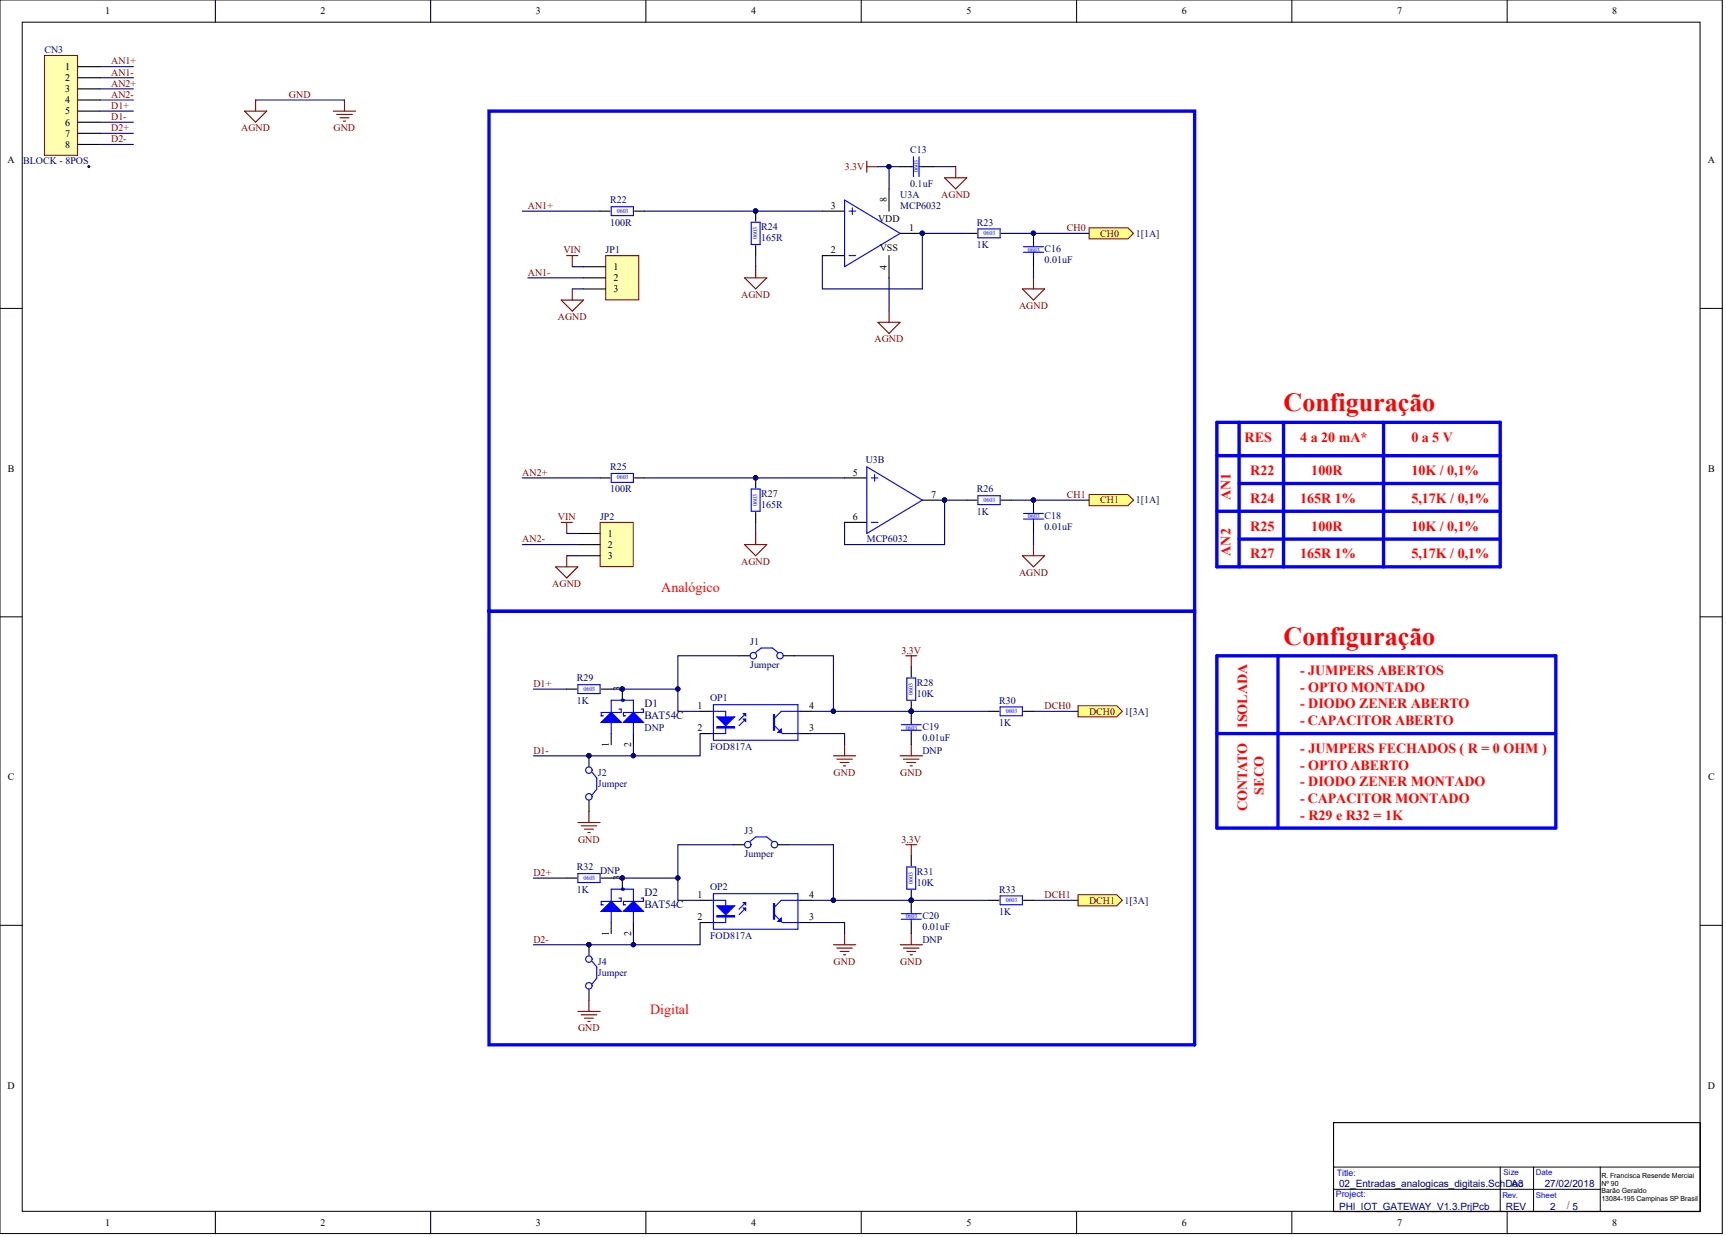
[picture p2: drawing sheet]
<svg xmlns="http://www.w3.org/2000/svg" width="393mm" height="282mm" viewBox="0 0 393 282" stroke-linecap="round" stroke-linejoin="round" font-family="sans-serif">
<g fill="#fff" stroke="#000" stroke-width=".23">
<path d="M0 0h392.5v281.1h-392.5z"/>
<path d="M5.1 5.1h382.3v270.9h-382.3z"/>
</g>
<g fill="none" stroke="#000" stroke-width=".23">
<path d="M49.1 0v5.1M98.1 0v5.1M147.2 0v5.1M196.3 0v5.1M245.4 0v5.1M294.4 0v5.1M343.5 0v5.1M0 70.3h5.1M387.5 70.3h5M0 140.6h5.1M387.5 140.6h5M0 210.8h5.1"/>
<path d="M387.5 210.8h5M49.1 276.1v5M98.1 276.1v5M147.2 276.1v5M196.3 276.1v5M245.4 276.1v5M294.4 276.1v5M303.9 265.9h83.6M303.9 271h60.8M341.9 265.9v10.2M343.5 276.1v5M349.5 265.9v10.2"/>
<path d="M364.7 265.9v10.2"/>
</g>
<path d="M303.9 255.8h83.6v20.3h-83.6z" fill="none" stroke="#000" stroke-width=".25"/>
<path d="M138 58.2h7.6v10.1h-7.6z" fill="#ffffb0" stroke="#800000" stroke-width=".23"/>
<path d="M205.1 38h2.6M210.2 38h2.5M220.3 53.2h2.3M228.2 53.2h2.3M133 60.8h5M133 63.3h5M133 65.8h5" fill="none" stroke="#000" stroke-width=".25"/>
<path d="M207.7 38h.5M208.2 35.7v4.6M209.4 38h.8M209.4 35.7v4.6M222.9 52.2h5v2h-5z" fill="none" stroke="#00f" stroke-width=".25"/>
<path d="M217.8 38v2.5M215.3 40.5h5l-2.5 2.5zM127.9 68.4h5.1l-2.6 2.5zM130.4 65.8v2.6M169.7 63.3h5l-2.5 2.5zM172.2 60.8v2.5M200.1 73.4h5l-2.5 2.6zM202.6 70.9v2.5M233 65.8h5.1l-2.6 2.6zM235.5 63.3v2.5" fill="none" stroke="#800000" stroke-width=".25"/>
<path d="M136.8 119h7.5v10.1h-7.5z" fill="#ffffb0" stroke="#800000" stroke-width=".23"/>
<path d="M220.3 114h2.3M228.2 114h2.3M131.7 121.6h5.1M131.7 124.1h5.1M131.7 126.6h5.1" fill="none" stroke="#000" stroke-width=".25"/>
<path d="M222.9 113h5v2h-5z" fill="none" stroke="#00f" stroke-width=".25"/>
<path d="M126.6 129.2h5.1l-2.5 2.5zM129.2 126.6v2.6M169.7 124.1h5l-2.5 2.5zM172.2 121.6v2.5M233 126.6h5.1l-2.6 2.6zM235.5 124.1v2.5" fill="none" stroke="#800000" stroke-width=".25"/>
<g fill="#ffff80" stroke="#800000" stroke-width=".23">
<path d="M248.2 51.9h8.9l1.2 1.3-1.2 1.2h-8.9z" fill-rule="evenodd"/>
<path d="M248.2 112.7h8.9l1.2 1.3-1.2 1.2h-8.9z" fill-rule="evenodd"/>
</g>
<g fill="none" stroke="#800000" stroke-width=".25">
<path d="M189.9 172.2h5.1M190.7 173h3.5M191.5 173.7h2M192.2 174.5h.5M192.5 169.7v2.5M205.1 172.2h5.1M205.9 173h3.5M206.7 173.7h2M207.4 174.5h.5M207.7 169.7v2.5M131.7 187.4h5.1M132.5 188.2h3.5"/>
<path d="M133.2 188.9h2M134 189.7h.5M134.2 184.9v2.5M189.9 215.3h5.1M190.7 216h3.5M191.5 216.8h2M192.2 217.6h.5M192.5 212.7v2.6M205.1 215.3h5.1M205.9 216h3.5M206.7 216.8h2M207.4 217.6h.5"/>
<path d="M207.7 212.7v2.6M131.7 230.5h5.1M132.5 231.2h3.5M133.2 232h2M134 232.8h.5M134.2 227.9v2.6"/>
</g>
<path d="M168.4 149.4h2.5M178.5 149.4h2.6M207.7 152v2.2M207.7 159.8v2.3M225.4 162.1h2.3M233.3 162.1h2.2M207.7 195v2.3M134.2 215.3v2.5M207.7 202.9v2.2M225.4 205.1h2.3M233.3 205.1h2.2M134.2 225.4v2.5" fill="none" stroke="#000" stroke-width=".25"/>
<g fill="none" stroke="#00f" stroke-width=".25">
<path d="M172.2 148.7l1.3-1h2.5l1.3 1M206.7 154.5h2v5.1h-2zM227.9 161.1h5.1v2h-5.1zM206.7 197.6h2v5h-2zM135 219.1l1 1.2v2.6l-1 1.2M227.9 204.1h5.1v2.1h-5.1z"/>
<circle cx="171.7" cy="149.4" r=".73"/>
<circle cx="177.8" cy="149.4" r=".73"/>
<circle cx="134.2" cy="218.5" r=".73"/>
<circle cx="134.2" cy="224.6" r=".73"/>
</g>
<g fill="#000080" stroke="#000080" stroke-width=".23">
<circle cx="207.6" cy="162.1" r=".48"/>
<circle cx="134.2" cy="215.3" r=".48"/>
<circle cx="207.6" cy="205.1" r=".48"/>
</g>
<g fill="#ffff80" stroke="#800000" stroke-width=".23">
<path d="M245.7 160.8h8.8l1.3 1.3-1.3 1.3h-8.8z" fill-rule="evenodd"/>
<path d="M245.7 203.9h8.8l1.3 1.2-1.3 1.3h-8.8z" fill-rule="evenodd"/>
</g>
<g fill="none" stroke="#00f" stroke-width=".76">
<path d="M111.4 25.3h160.9v114h-160.9zM277.3 96.2h64.6v33h-64.6zM282.4 96.2v33M292.5 96.2v33M315.3 96.2v33M277.3 103.8h64.6M277.3 116.5h64.6M282.4 110.2h59.5M111.4 139.3h160.9v98.8h-160.9zM282.4 122.8h59.5M277.3 149.4h77.3v39.3h-77.3zM291.2 149.4v39.3"/>
<path d="M277.3 167.2h77.3"/>
</g>
<g fill="none" stroke="#800000" stroke-width=".25">
<path d="M55.7 25.3h5.1l-2.6 2.6zM58.2 22.8v2.5M76 25.3h5M76.7 26.1h3.6M77.5 26.8h2M78.3 27.6h.5M78.5 22.8v2.5M197.5 36.7v2.5M197.5 38h2.6M129.2 58.2h2.5M130.4 58.2v2.6M127.9 119h2.5"/>
<path d="M129.2 119v2.6M206.4 149.4h2.5M207.7 149.4v2.6M206.4 192.5h2.5M207.7 192.5v2.5"/>
</g>
<g fill="none" stroke="#00f" stroke-width=".25">
<path d="M131.7 156h5.1v2h-5.1zM139.3 159.6h5.1v2.7M135 176l1 1.3v2.5l-1 1.3M139.3 164.6v2.6M131.7 199.1h5.1v2h-5.1zM170.9 191.7l1.3-1h2.5l1.3 1"/>
<circle cx="134.2" cy="175.5" r=".73"/>
<circle cx="134.2" cy="181.6" r=".73"/>
<circle cx="170.4" cy="192.5" r=".73"/>
<circle cx="176.5" cy="192.5" r=".73"/>
</g>
<path d="M129.2 157h2.2M137 157h2.3M134.2 172.2v2.6M134.2 182.4v2.5M167.1 192.5h2.6M177.3 192.5h2.5M129.2 200.1h2.2M137 200.1h2.3" fill="none" stroke="#000" stroke-width=".25"/>
<circle cx="134.2" cy="172.2" r=".48" fill="#000080" stroke="#000080" stroke-width=".23"/>
<circle cx="141.8" cy="159.6" r=".38" fill="#00f"/>
<path d="M141.8 157v2.6M139.3 167.2v2.5M144.4 167.2v2.5" fill="none" stroke="#000" stroke-width=".25"/>
<circle cx="141.8" cy="157" r=".48" fill="#000080" stroke="#000080" stroke-width=".23"/>
<path d="M139.3 159.6v2.7M139.3 162.3l2.3 2.3h-4.6zM141.1 161.6h.5v.7h-4.6v.8h.5M144.4 162.3l2.2 2.3h-4.5zM144.4 164.6v2.6M146.1 161.6h.5v.7h-4.5v.8h.5" fill="none" stroke="#00f" stroke-width=".25"/>
<path d="M139.3 162.3l2.3 2.3h-4.6z" fill="#00f"/>
<path d="M139.3 162.3l2.3 2.3h-4.6z" fill="none" stroke="#00f" stroke-width=".23"/>
<path d="M144.4 162.3l2.2 2.3h-4.5z" fill="#00f"/>
<path d="M144.4 162.3l2.2 2.3h-4.5z" fill="none" stroke="#00f" stroke-width=".23"/>
<circle cx="141.8" cy="157" r=".48" fill="#000080" stroke="#000080" stroke-width=".23"/>
<path d="M139.3 207.7v2.5M139.3 202.6h5.1v2.8" fill="none" stroke="#00f" stroke-width=".25"/>
<circle cx="141.8" cy="202.6" r=".38" fill="#00f"/>
<path d="M139.3 210.2v2.5M141.8 200.1v2.5M144.4 210.2v2.5" fill="none" stroke="#000" stroke-width=".25"/>
<circle cx="141.8" cy="200.1" r=".48" fill="#000080" stroke="#000080" stroke-width=".23"/>
<path d="M139.3 205.4l2.3 2.3h-4.6zM139.3 202.6v2.8M141.1 204.6h.5v.8h-4.6v.8h.5M144.4 205.4l2.2 2.3h-4.5zM144.4 207.7v2.5M146.1 204.6h.5v.8h-4.5v.8h.5" fill="none" stroke="#00f" stroke-width=".25"/>
<path d="M139.3 205.4l2.3 2.3h-4.6z" fill="#00f"/>
<path d="M139.3 205.4l2.3 2.3h-4.6z" fill="none" stroke="#00f" stroke-width=".23"/>
<path d="M144.4 205.4l2.2 2.3h-4.5z" fill="#00f"/>
<path d="M144.4 205.4l2.2 2.3h-4.5z" fill="none" stroke="#00f" stroke-width=".23"/>
<circle cx="141.8" cy="200.1" r=".48" fill="#000080" stroke="#000080" stroke-width=".23"/>
<path d="M159.6 162.1h2.5M159.6 167.2h2.5M182.3 162.1h2.6M182.3 167.2h2.6" fill="none" stroke="#000" stroke-width=".25"/>
<path d="M162.1 162.1h3.3v5.1h-3.3M162.6 160.6h19.2v8.1h-19.2zM169.9 163.9l-1.5 1.5M169.9 162.6l-1.5 1.5M176.5 165.4l1.8 1.8h4M182.3 162.1h-4.3l-1.5 1.5" fill="none" stroke="#00f" stroke-width=".25"/>
<path d="M163.4 163.4h4l-2 2z" fill="#00f"/>
<path d="M163.4 163.4h4l-2 2zM163.4 165.6h4v.3h-4zM163.4 165.8h4" fill="none" stroke="#00f" stroke-width=".25"/>
<path d="M169.4 162.6h.5v.5z" fill="#00f"/>
<path d="M169.4 162.6h.5v.5z" fill="none" stroke="#00f" stroke-width=".25"/>
<path d="M169.4 163.9h.5v.5z" fill="#00f"/>
<path d="M169.4 163.9h.5v.5zM176.3 162.9h.2v3.5h-.2zM176.4 162.9v3.5" fill="none" stroke="#00f" stroke-width=".25"/>
<path d="M178 166.1v.8h-.7z" fill="#00f"/>
<path d="M178 166.1v.8h-.7zM162.1 205.1h3.3v5.1h-3.3M162.6 203.6h19.2v8.1h-19.2zM169.9 206.9l-1.5 1.5M169.9 205.7l-1.5 1.5M176.5 208.4l1.8 1.8h4M182.3 205.1h-4.3l-1.5 1.6" fill="none" stroke="#00f" stroke-width=".25"/>
<path d="M159.6 205.1h2.5M159.6 210.2h2.5M182.3 205.1h2.6M182.3 210.2h2.6" fill="none" stroke="#000" stroke-width=".25"/>
<path d="M163.4 206.4h4l-2 2z" fill="#00f"/>
<path d="M163.4 206.4h4l-2 2zM163.4 208.7h4v.2h-4zM163.4 208.8h4" fill="none" stroke="#00f" stroke-width=".25"/>
<path d="M169.4 205.7h.5v.5z" fill="#00f"/>
<path d="M169.4 205.7h.5v.5z" fill="none" stroke="#00f" stroke-width=".25"/>
<path d="M169.4 206.9h.5v.5z" fill="#00f"/>
<path d="M169.4 206.9h.5v.5zM176.3 205.9h.2v3.6h-.2zM176.4 205.9v3.6" fill="none" stroke="#00f" stroke-width=".25"/>
<path d="M178 209.2v.8h-.7z" fill="#00f"/>
<g fill="none" stroke="#00f" stroke-width=".25">
<path d="M233.3 57.5h4.5M233.3 56.2h4.5M235.5 55.7v.5M235.5 57.5v.7M233.3 118.3h4.5M233.3 117h4.5M235.5 116.5v.5M235.5 118.3v.7M205.4 166.4h4.6M205.4 165.1h4.6M207.7 164.6v.5M207.7 166.4v.8"/>
<path d="M178 209.2v.8h-.7zM205.4 209.5h4.6M205.4 208.2h4.6M207.7 207.7v.5M207.7 209.5v.7"/>
</g>
<path d="M235.5 53.2v2.5M235.5 58.2v2.6M235.5 114v2.5M235.5 119v2.6M207.7 162.1v2.5M207.7 167.2v2.5M207.7 205.1v2.6M207.7 210.2v2.5" fill="none" stroke="#000" stroke-width=".25"/>
<g fill="#000080" stroke="#000080" stroke-width=".23">
<circle cx="235.5" cy="53.2" r=".48"/>
<circle cx="235.5" cy="113.9" r=".48"/>
<circle cx="207.6" cy="162.1" r=".48"/>
<circle cx="207.6" cy="205.1" r=".48"/>
</g>
<path d="M10.1 12.7h7.6v22.7h-7.6z" fill="#ffffb0" stroke="#800000" stroke-width=".23"/>
<g fill="none" stroke="#000" stroke-width=".25">
<path d="M17.7 15.2h5.1M17.7 17.7h5.1M17.7 20.3h5.1M17.7 22.8h5.1M17.7 25.3h5.1M17.7 27.9h5.1M17.7 30.4h5.1M17.7 32.9h5.1M136.8 48.1h2.2M144.6 48.1h2.3M172.2 48.1v2.3M172.2 56v2.2"/>
<path d="M187.4 48.1h5.1M187.4 58.2h5.1M202.6 43v5.1M202.6 58.2v5.1M205.1 53.2h5.1M136.8 108.9h2.2M144.6 108.9h2.3M172.2 108.9v2.3M172.2 116.8v2.2M192.5 108.9h5M192.5 119h5M210.2 114h5.1"/>
</g>
<g fill="#000080" stroke="#000080" stroke-width=".23">
<circle cx="20.2" cy="38" r=".23"/>
<circle cx="172.2" cy="48.1" r=".48"/>
<circle cx="172.2" cy="108.9" r=".48"/>
<circle cx="235.5" cy="53.2" r=".48"/>
<circle cx="235.5" cy="113.9" r=".48"/>
<circle cx="189.9" cy="162.1" r=".48"/>
<circle cx="189.9" cy="205.1" r=".48"/>
<circle cx="210.2" cy="53.2" r=".48"/>
<circle cx="215.2" cy="113.9" r=".48"/>
<circle cx="202.6" cy="38" r=".48"/>
<circle cx="141.8" cy="200.1" r=".48"/>
<circle cx="154.5" cy="200.1" r=".48"/>
<circle cx="141.8" cy="157" r=".48"/>
<circle cx="154.5" cy="157" r=".48"/>
<circle cx="144.3" cy="215.3" r=".48"/>
<circle cx="144.3" cy="172.2" r=".48"/>
<circle cx="134.2" cy="172.2" r=".48"/>
<circle cx="134.2" cy="215.3" r=".48"/>
<circle cx="207.6" cy="162.1" r=".48"/>
<circle cx="207.6" cy="205.1" r=".48"/>
</g>
<path d="M139.3 47.1h5.1v2h-5.1zM171.2 50.6h2v5.1h-2zM192.5 45.6l12.6 7.6-12.6 7.6zM193.5 58.2h1.5M193.5 48.1h1.5M194.2 47.4v1.5M139.3 107.9h5.1v2h-5.1zM171.2 111.4h2v5.1h-2zM197.5 106.4l12.7 7.6-12.7 7.6zM198.6 119h1.5M198.6 108.9h1.5M199.3 108.1v1.6" fill="none" stroke="#00f" stroke-width=".25"/>
<g fill="none" stroke="#000080" stroke-width=".25">
<path d="M22.8 15.2h7.6M22.8 17.7h7.6M22.8 20.3h7.6M22.8 22.8h7.6M22.8 25.3h7.6M22.8 27.9h7.6M22.8 30.4h7.6M22.8 32.9h7.6M58.2 22.8h20.3M200.1 38h5M202.6 38v5M212.7 38h5.1"/>
<path d="M119 48.1h17.8M146.9 48.1h40.5M172.2 58.2v2.6M220.3 53.2h-10.1v12.6h-22.8v-7.6M230.5 53.2h17.7M120.3 63.3h12.7M130.4 60.8h2.6M130.4 65.8h2.6M202.6 63.3v7.6M235.5 60.8v2.5M119 108.9h17.8M146.9 108.9h45.6"/>
<path d="M172.2 119v2.6M220.3 114h-5v10.1h-22.8v-5.1M230.5 114h17.7M119 124.1h12.7M129.2 121.6h2.5M129.2 126.6h2.5M235.5 121.6v2.5M121.6 157h7.6M139.3 157h15.2M168.4 149.4h-13.9v12.7h5.1M181.1 149.4h8.8v12.7M144.4 169.7v2.5"/>
<path d="M159.6 167.2v5h-38M184.9 167.2h7.6v2.5M184.9 162.1h5M189.9 162.1h35.5M235.5 162.1h10.2M167.1 192.5h-12.6v12.6h5.1M179.8 192.5h10.1v12.6M121.6 200.1h7.6M139.3 200.1h15.2M144.4 212.7v2.6M159.6 210.2v5.1h-38M184.9 210.2h7.6v2.5"/>
<path d="M184.9 205.1h5M189.9 205.1h35.5M235.5 205.1h10.2"/>
</g>
<g font-size="6" fill="#f00">
<text x="292.5" y="93.7">Configuração</text>
<text x="292.5" y="146.9">Configuração</text>
</g>
<g font-size="3.2" fill="#f00">
<text x="283.6" y="100.6">RES</text>
<text x="296.3" y="100.6">4 a 20 mA*</text>
<text x="321.6" y="100.6">0 a 5 V</text>
<text x="280.4" y="114" transform="rotate(-90 280.4 114)">AN1</text>
<text x="284.9" y="108.2">R22</text>
<text x="298.8" y="108.2">100R</text>
<text x="321.6" y="108.2">10K / 0,1%</text>
<text x="284.9" y="114.6">R24</text>
<text x="296.3" y="114.6">165R 1%</text>
<text x="321.6" y="114.6">5,17K / 0,1%</text>
<text x="284.9" y="120.9">R25</text>
<text x="298.8" y="120.9">100R</text>
<text x="321.6" y="120.9">10K / 0,1%</text>
<text x="280.4" y="126.6" transform="rotate(-90 280.4 126.6)">AN2</text>
<text x="284.9" y="127.2">R27</text>
<text x="296.3" y="127.2">165R 1%</text>
<text x="321.6" y="127.2">5,17K / 0,1%</text>
<text x="150.7" y="134.8">Analógico</text>
<text x="296.3" y="153.8">- JUMPERS ABERTOS</text>
<text x="296.3" y="157.6">- OPTO MONTADO</text>
<text x="296.3" y="161.4">- DIODO ZENER ABERTO</text>
<text x="284.2" y="165.9" transform="rotate(-90 284.2 165.9)">ISOLADA</text>
<text x="296.3" y="165.2">- CAPACITOR ABERTO</text>
<text x="296.3" y="171.5">- JUMPERS FECHADOS ( R = 0 OHM )</text>
<text x="296.3" y="175.3">- OPTO ABERTO</text>
<text x="296.3" y="179.1">- DIODO ZENER MONTADO</text>
<text x="284.2" y="184.9" transform="rotate(-90 284.2 184.9)">CONTATO</text>
<text x="288" y="181.1" transform="rotate(-90 288 181.1)">SECO</text>
<text x="296.3" y="182.9">- CAPACITOR MONTADO</text>
<text x="296.3" y="186.7">- R29 e R32 = 1K</text>
<text x="148.2" y="231.1">Digital</text>
</g>
<g font-size="2.5" fill="#000080">
<text x="146.9" y="161">D1</text>
<text x="146.9" y="163.8">BAT54C</text>
<text x="146.9" y="204.1">D2</text>
<text x="146.9" y="206.9">BAT54C</text>
</g>
<text font-size="2.5" fill="#808080" x="357.1" y="275.5">/ 5</text>
<g font-size="2.3">
<text x="24" y="3.3">1</text>
<text x="73" y="3.3">2</text>
<text x="122.1" y="3.3">3</text>
<text x="171.2" y="3.3">4</text>
<text x="220.2" y="3.3">5</text>
<text x="269.3" y="3.3">6</text>
<text x="318.4" y="3.3">7</text>
<text x="367.4" y="3.3">8</text>
<text x="14.8" y="15.9">1</text>
<text x="14.8" y="18.5">2</text>
<text x="14.8" y="21">3</text>
<text x="14.8" y="23.5">4</text>
<text x="14.8" y="26.1">5</text>
<text x="14.8" y="28.6">6</text>
<text x="14.8" y="31.1">7</text>
<text x="14.8" y="33.7">8</text>
<text x="1.7" y="37.2">A</text>
<text x="389.2" y="37.2">A</text>
<text x="189.3" y="47.6">3</text>
<text x="202.1" y="46.1" transform="rotate(-90 202.1 46.1)">8</text>
<text x="200.1" y="50.6">VDD</text>
<text x="207.2" y="52.7">1</text>
<text x="189.3" y="57.7">2</text>
<text x="200.5" y="57.2">VSS</text>
<text x="139.8" y="61.5">1</text>
<text x="139.8" y="64.1">2</text>
<text x="202.1" y="61.4" transform="rotate(-90 202.1 61.4)">4</text>
<text x="139.8" y="66.6">3</text>
<text x="1.8" y="107.5">B</text>
<text x="389.3" y="107.5">B</text>
<text x="194.4" y="108.4">5</text>
<text x="212.2" y="113.5">7</text>
<text x="194.4" y="118.5">6</text>
<text x="138.5" y="122.3">1</text>
<text x="138.5" y="124.9">2</text>
<text x="138.5" y="127.4">3</text>
<text x="141.3" y="157.5" transform="rotate(-90 141.3 157.5)">3</text>
<text x="158.9" y="161.6">1</text>
<text x="184.4" y="161.6">4</text>
<text x="158.9" y="166.7">2</text>
<text x="184.4" y="166.7">3</text>
<text x="138.8" y="170.3" transform="rotate(-90 138.8 170.3)">1</text>
<text x="143.9" y="170.3" transform="rotate(-90 143.9 170.3)">2</text>
<text x="1.8" y="177.8">C</text>
<text x="389.3" y="177.8">C</text>
<text x="141.3" y="200.6" transform="rotate(-90 141.3 200.6)">3</text>
<text x="158.9" y="204.6">1</text>
<text x="158.9" y="209.7">2</text>
<text x="184.4" y="204.6">4</text>
<text x="184.4" y="209.7">3</text>
<text x="138.8" y="213.4" transform="rotate(-90 138.8 213.4)">1</text>
<text x="143.9" y="213.4" transform="rotate(-90 143.9 213.4)">2</text>
<text x="1.7" y="248">D</text>
<text x="389.2" y="248">D</text>
<text x="24" y="279.4">1</text>
<text x="73" y="279.4">2</text>
<text x="122.1" y="279.4">3</text>
<text x="171.2" y="279.4">4</text>
<text x="220.2" y="279.4">5</text>
<text x="269.3" y="279.4">6</text>
<text x="318.4" y="279.4">7</text>
<text x="367.4" y="279.4">8</text>
</g>
<g font-size="2.3" fill="#000080">
<text x="10.1" y="12.1">CN3</text>
<text x="207.4" y="34.9">C13</text>
<text x="5.3" y="37.5">BLOCK - 8POS</text>
<text x="139" y="46.3">R22</text>
<text x="205.1" y="45.1">U3A</text>
<text x="205.1" y="47.6">MCP6032</text>
<text x="207.4" y="42.5">0.1uF</text>
<text x="139" y="51.4">100R</text>
<text x="173.5" y="52.4">R24</text>
<text x="222.6" y="51.4">R23</text>
<text x="258.8" y="53.9">1[1A]</text>
<text x="138" y="57.7">JP1</text>
<text x="173.5" y="55">165R</text>
<text x="222.6" y="56.5">1K</text>
<text x="238.1" y="57.5">C16</text>
<text x="238.1" y="60">0.01uF</text>
<text x="139" y="107.1">R25</text>
<text x="197.3" y="105.6">U3B</text>
<text x="139" y="112.2">100R</text>
<text x="173.5" y="113.2">R27</text>
<text x="222.6" y="112.2">R26</text>
<text x="136.8" y="118.5">JP2</text>
<text x="173.5" y="115.7">165R</text>
<text x="222.6" y="117.3">1K</text>
<text x="238.1" y="118.3">C18</text>
<text x="258.8" y="114.7">1[1A]</text>
<text x="197.5" y="123.6">MCP6032</text>
<text x="238.1" y="120.8">0.01uF</text>
<text x="170.9" y="146.9">J1</text>
<text x="131.4" y="155.3">R29</text>
<text x="170.9" y="152.2">Jumper</text>
<text x="131.4" y="160.3">1K</text>
<text x="161.8" y="159.8">OP1</text>
<text x="208.9" y="156.3">R28</text>
<text x="208.9" y="158.8">10K</text>
<text x="227.7" y="160.3">R30</text>
<text x="146.9" y="166.7">DNP</text>
<text x="210.2" y="166.4">C19</text>
<text x="227.7" y="165.4">1K</text>
<text x="256.3" y="162.9">1[3A]</text>
<text x="161.8" y="171">FOD817A</text>
<text x="210.2" y="171.7">DNP</text>
<text x="210.2" y="168.9">0.01uF</text>
<text x="136.3" y="176.8">J2</text>
<text x="136.3" y="179.3">Jumper</text>
<text x="169.7" y="190">J3</text>
<text x="169.7" y="195.3">Jumper</text>
<text x="131.4" y="198.3">R32</text>
<text x="131.4" y="203.4">1K</text>
<text x="136.8" y="199.1">DNP</text>
<text x="161.8" y="202.9">OP2</text>
<text x="208.9" y="199.3">R31</text>
<text x="208.9" y="201.9">10K</text>
<text x="227.7" y="203.4">R33</text>
<text x="210.2" y="209.5">C20</text>
<text x="227.7" y="208.4">1K</text>
<text x="256.3" y="205.9">1[3A]</text>
<text x="161.8" y="214">FOD817A</text>
<text x="210.2" y="214.8">DNP</text>
<text x="210.2" y="212">0.01uF</text>
<text x="136.3" y="219.8">J4</text>
<text x="136.3" y="222.4">Jumper</text>
<text x="305.2" y="270.5">02_Entradas_analogicas_digitais.SchDoc</text>
<text x="305.2" y="275.6">PHI_IOT_GATEWAY_V1.3.PrjPcb</text>
<text x="343.2" y="275.6">REV</text>
<text x="344.4" y="270.5">A3</text>
<text x="352" y="270.5">27/02/2018</text>
<text x="353.3" y="275.6">2</text>
</g>
<g font-size="2.3" fill="#800000">
<text x="25.3" y="14.7">AN1+</text>
<text x="25.3" y="17.2">AN1-</text>
<text x="25.3" y="22.3">AN2-</text>
<text x="25.3" y="19.7">AN2+</text>
<text x="65.8" y="22.3">GND</text>
<text x="25.3" y="24.8">D1+</text>
<text x="25.3" y="27.3">D1-</text>
<text x="25.3" y="29.9">D2+</text>
<text x="55" y="29.9">AGND</text>
<text x="76" y="29.9">GND</text>
<text x="25.3" y="32.4">D2-</text>
<text x="192.5" y="38.7">3.3V</text>
<text x="120.3" y="47.6">AN1+</text>
<text x="214.5" y="45.1">AGND</text>
<text x="243.1" y="52.7">CH0</text>
<text x="250.7" y="53.9">CH0</text>
<text x="128.4" y="57.7">VIN</text>
<text x="120.3" y="62.8">AN1-</text>
<text x="168.9" y="67.9">AGND</text>
<text x="232.2" y="70.4">AGND</text>
<text x="127.1" y="72.9">AGND</text>
<text x="199.3" y="78">AGND</text>
<text x="119" y="108.4">AN2+</text>
<text x="243.1" y="113.5">CH1</text>
<text x="127.1" y="118.5">VIN</text>
<text x="250.7" y="114.7">CH1</text>
<text x="119" y="123.6">AN2-</text>
<text x="168.9" y="128.7">AGND</text>
<text x="232.2" y="131.2">AGND</text>
<text x="125.9" y="133.7">AGND</text>
<text x="205.4" y="148.9">3.3V</text>
<text x="121.6" y="156.5">D1+</text>
<text x="238.1" y="161.6">DCH0</text>
<text x="248.2" y="162.9">DCH0</text>
<text x="121.6" y="171.7">D1-</text>
<text x="190" y="176.8">GND</text>
<text x="205.2" y="176.8">GND</text>
<text x="131.7" y="192">GND</text>
<text x="205.4" y="192">3.3V</text>
<text x="121.6" y="199.6">D2+</text>
<text x="238.1" y="204.6">DCH1</text>
<text x="248.2" y="205.9">DCH1</text>
<text x="121.6" y="214.8">D2-</text>
<text x="190" y="219.8">GND</text>
<text x="205.2" y="219.8">GND</text>
<text x="131.7" y="235">GND</text>
</g>
<g font-size="2" fill="#00f">
<text x="304.7" y="268">Title:</text>
<text x="304.4" y="272.9">Project:</text>
</g>
<g font-size="1.8" fill="#00f">
<text x="342.7" y="267.8">Size</text>
<text x="350" y="267.8">Date</text>
<text x="342.4" y="272.9">Rev.</text>
<text x="350" y="272.9">Sheet</text>
</g>
<g font-size="1.6">
<text x="364.9" y="268.4">R. Francisca Resende Merciai</text>
<text x="364.9" y="270.2">Nº 90</text>
<text x="364.9" y="271.9">Barão Geraldo</text>
<text x="364.9" y="273.7">13084-195 Campinas SP Brasil</text>
</g>
<g font-size="1.4" fill="#00f">
<text x="209.3" y="39.2" transform="rotate(-90 209.3 39.2)">0603</text>
<text x="140.6" y="48.5">0603</text>
<text x="224.1" y="53.5">0603</text>
<text x="172.6" y="54.4" transform="rotate(-90 172.6 54.4)">0603</text>
<text x="234.3" y="57.3">0603</text>
<text x="140.6" y="109.2">0603</text>
<text x="172.6" y="115.2" transform="rotate(-90 172.6 115.2)">0603</text>
<text x="224.1" y="114.3">0603</text>
<text x="234.3" y="118.1">0603</text>
<text x="133" y="157.4">0603</text>
<text x="208" y="158.3" transform="rotate(-90 208 158.3)">0603</text>
<text x="206.4" y="166.2">0603</text>
<text x="229.2" y="162.4">0603</text>
<text x="133" y="200.4">0603</text>
<text x="208" y="201.4" transform="rotate(-90 208 201.4)">0603</text>
<text x="206.4" y="209.3">0603</text>
<text x="229.2" y="205.5">0603</text>
</g>
</svg>
